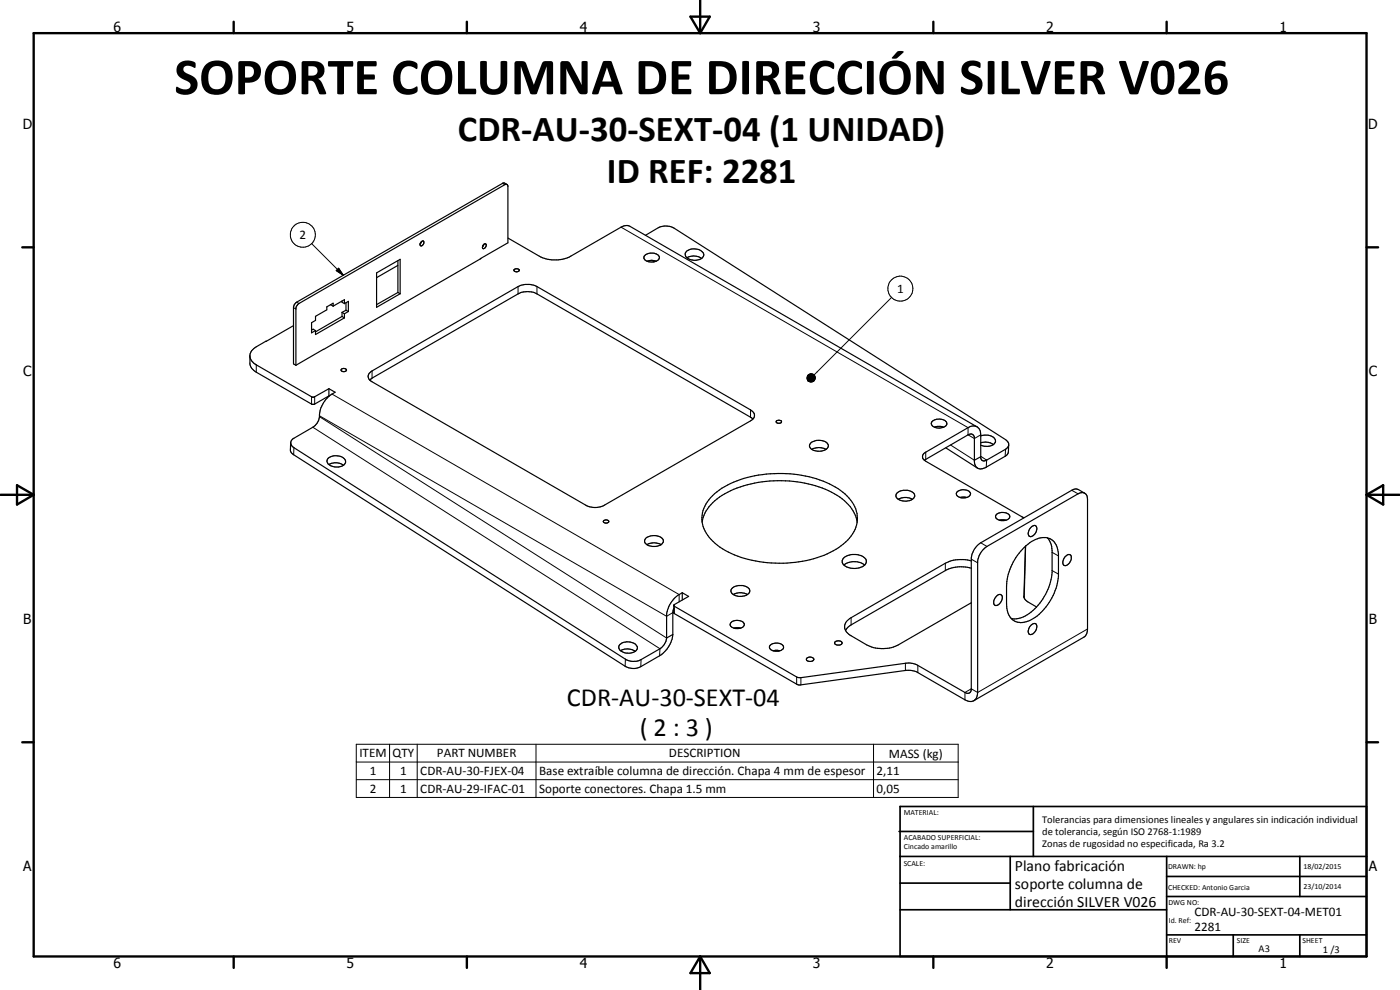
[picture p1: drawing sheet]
<svg xmlns="http://www.w3.org/2000/svg" width="420mm" height="297mm" viewBox="0 0 420 297" stroke-linecap="round" stroke-linejoin="round" font-family="sans-serif">
<g fill="none" stroke="#000" stroke-width=".35">
<path d="M152.2 55.4l-1.3-.5-62.1 35.9-.5 .6-.2 .7v17.1l.7 .4M152.2 55.4h-.7l-62.1 36-.6 1.1v17.1M152.2 55.4l.2 .4v17.1l-8.2 4.7M119.4 79.6l-6.4 3.7M119.4 78.2v9.6M126.5 72.5l.6-.2a.88 .88 0 0 1 0 1 .88 .88 0 0 1-1 .4v-.5M126.5 72.5l-.4 .7M144.3 77.6l-55.5 32M144.3 77.6h.1M145.2 73.3a.5 .5 0 0 1 .8 .1 .5 .5 0 0 1-.3 .7 .49 .49 0 0 1-.4 .5 .49 .49 0 0 1-.5-.4v-.2M145.2 73.3l-.4 .7M152.4 71.4l9.5 5.5a10.2 10.2 0 0 0 9.4 0l15.1-8.7 1.1-.5 1.3 .1 104.4 60.3"/>
<path d="M193.7 76.5a3 3 0 0 1 4.2 .6 1.66 1.66 0 0 1-1.8 1.5 2.11 2.11 0 0 1-2.9-1.5zM193.7 70.6l3.9-2.3a5.1 5.1 0 0 1 4.7 .2l99.5 63.4a1.56 1.56 0 0 1 .9 1.4 1.56 1.56 0 0 1-.9 1.5l-5.7 3.2a1.05 1.05 0 0 1-1.1 .3 1.05 1.05 0 0 1-.7-1v-6.8a2.32 2.32 0 0 0-1.1-2.5 2.32 2.32 0 0 0-2.7 .3l-12.7 7.4a1.43 1.43 0 0 0-1 1.3 1.43 1.43 0 0 0 1 1.4l29.4 17M194.2 78.4a3.7 3.7 0 0 1 2.7 0M195.7 78.1l.6 .4M206 75.4a3.6 3.6 0 0 1 5.2 .8 2.03 2.03 0 0 1-2.5 1.9 2.56 2.56 0 0 1-3.1-2zM206.2 77.3a4 4 0 0 1 4.4 .3M88.1 97.7l-12 6.9-.5 .6-.6 1v3.1l.4 1 1.5 1.4 16.6 9.5h.9l4.3-2.4M93.5 99l.5-.2 .7 .4M99.3 91.4l.7 .5M100 91.9v-.9l-1.9 1.1v.9l-3.4 1.9v1.2l-1.2 .7v3.1l1.2-.7M102.6 90.3v.4l.8 .4M102.6 93.7v1.3"/>
<path d="M102.6 95l-7.9 4.6M102.6 95l.8 .4M102.6 93.7l.8 .4M103.4 91.1l1.2-.7v3.1M103.4 91.1v-1.2l-3.4 2M103.4 94.1v1.3M103.4 95.4l-8.7 5v-1.2M103.8 90.8v2.3M103.8 93.1l.8 .4M103.8 93.1l-1.2 .6M104.6 93.5l-1.2 .6M113 81.9l7.1-4.1v10.3l-7.1 4.1z"/>
<path d="M119.4 87.8l.7 .3M119.4 87.8l-6.4 3.6M154.3 80.9a.92 .92 0 0 1 1.5 .3 .87 .87 0 0 1-.8 .4 .87 .87 0 0 1-.7-.7zM75 106.9l.6 1.4 1.3 1.2 16.7 9.6h.7l4.4-2.5M98.7 116.6l1.9 1.1a8.6 8.6 0 0 0-4.8 7.6 4.1 4.1 0 0 1-1.9 2.9l-6 3.5-.5 .6-.2 .6M98.7 116.6v2.2M98.7 118.8h.1M102.4 110.8a.91 .91 0 0 1 1.6 .4 .82 .82 0 0 1-.9 .4 .82 .82 0 0 1-.7-.8zM110.8 112l.9-.7 43.8-25.3a6.3 6.3 0 0 1 5.7 0l64 37a1.74 1.74 0 0 1 1.2 1.6 1.74 1.74 0 0 1-1.2 1.7l-43.8 25.3a5.9 5.9 0 0 1-5.6 0l-64.1-37a1.67 1.67 0 0 1-.9-2.6zM110.9 114l.8-.5 43.8-25.3a6.2 6.2 0 0 1 5.7 0l64.8 37.5M87.2 132.9l.3 .7 .7 .7 99.5 63.5a4.8 4.8 0 0 0 4.7 .1l5.7-3.3a4.6 4.6 0 0 0 2-3.2M87.2 132.8v2.1a1.48 1.48 0 0 0 .9 1.5l99.5 63.5a4.8 4.8 0 0 0 4.7 .1l5.6-3.2a8.7 8.7 0 0 0 4-6.4"/>
<path d="M98.5 137.5a3.5 3.5 0 0 1 5.2 .8 2.24 2.24 0 0 1-2.9 1.8 2.27 2.27 0 0 1-2.6-2.1zM98.7 139.4a3.9 3.9 0 0 1 4.4 .2M233 126.3a1.08 1.08 0 0 1 1.6 .2 .86 .86 0 0 1-.9 .5 .86 .86 0 0 1-.8-.6zM243.3 133a3.7 3.7 0 0 1 5.3 .5 2.08 2.08 0 0 1-2.4 1.9 2.56 2.56 0 0 1-3.3-1.8zM243.7 134.8a4.5 4.5 0 0 1 4.2 0M279.7 126.5a3.1 3.1 0 0 1 4.4 .2 1.47 1.47 0 0 1-1.7 1.7 2.53 2.53 0 0 1-2.9-1.3zM280.4 128.2l1.1-.3 1.7 .3M283.8 134.4l9.5 6M294.3 137l-1.9 1.1M294.3 130.8a3.1 3.1 0 0 1 4.5 1.5l-.7 1.1M294.3 132.9a4.1 4.1 0 0 1 3.8 .5M298.1 133.4a4.1 4.1 0 0 1-3.8 .2"/>
<path d="M302.7 133.4l-.1 2.4-.4 .7-6.2 3.7a2.08 2.08 0 0 1-2.4 .4 2.08 2.08 0 0 1-1.2-2v-7.3a1.14 1.14 0 0 0-.7-1 1.14 1.14 0 0 0-1.2 .2l-13.1 7.6M181.3 156.1a.89 .89 0 0 1 1.4 .5 .87 .87 0 0 1-.9 .4 .87 .87 0 0 1-.7-.7zM210.7 156.6a12.3 12.3 0 0 1 6.8-8.4 36.2 36.2 0 0 1 33.7 .4 11.8 11.8 0 0 1 6 8M213.3 149.3a25.8 25.8 0 0 1 14.4-6.8 34.8 34.8 0 0 1 24.6 4.7 9.7 9.7 0 0 1 4.6 11 14.6 14.6 0 0 1-8.7 8 37.1 37.1 0 0 1-30.5-1 12.3 12.3 0 0 1-7.1-9.2 9.3 9.3 0 0 1 2.7-6.7zM269.2 148l1.1-.7 2.1-.2a1.82 1.82 0 0 1 2 2 3.6 3.6 0 0 1-5.5 0v-.7zM269.6 149.8a4.2 4.2 0 0 1 4.2 0M287.2 147.6a2.83 2.83 0 0 1 4 .4 1.56 1.56 0 0 1-1.8 1.4 1.65 1.65 0 0 1-2.3-1.6zM288.1 149.3h2M299 154.4a2.87 2.87 0 0 1 4 .3 1.49 1.49 0 0 1-1.8 1.5 1.82 1.82 0 0 1-2.4-1.4zM299.9 156.1h2M309.3 158.4l.7-.6a.94 .94 0 0 1 1.1 .3 .94 .94 0 0 1 0 1.2 1.89 1.89 0 0 1-2.2 1.6 1.82 1.82 0 0 1 .4-2.5zM325.5 148l-2.3-1.3-1.2 .2-27.7 16a6.2 6.2 0 0 0-2.8 4.5v39.6a1.15 1.15 0 0 1-.7 1 1.15 1.15 0 0 1-1.2-.2l-14.1-8.2a6.1 6.1 0 0 0-3.8-.6l-31.3 4.3-1.1-.1-37.1-21.5"/>
<path d="M193.7 161.5a3.8 3.8 0 0 1 5.4 .6 2.51 2.51 0 0 1-3.3 1.9l-1.2-.3a1.33 1.33 0 0 1-.9-2.2zM194.1 163.4a4.3 4.3 0 0 1 4.3 0M204.8 177.8l1.9 1.1-4.5 2.7v2.3l.2 .2 37.2 21.4 33.5-4.4 2 .5 14.5 8.4a2.33 2.33 0 0 0 2.7 .2 2.33 2.33 0 0 0 1.1-2.4v-39.4a6.3 6.3 0 0 1 2.8-4.4l27.3-15.8a1.74 1.74 0 0 1 2-.2 1.74 1.74 0 0 1 .9 1.8v38.9a2.71 2.71 0 0 1-1.1 2.5l-33 19M204.8 177.8a8.4 8.4 0 0 0-4.7 6.6v7M204.8 177.8v2.2M219.7 176.5l.5-.4a4.4 4.4 0 0 1 3.8-.1 1.35 1.35 0 0 1 1 1.5 1.35 1.35 0 0 1-1.3 1.2 3.4 3.4 0 0 1-4.3-1.2zM220.1 178.4a4.2 4.2 0 0 1 4.2 0M253.2 167.4a5.1 5.1 0 0 1 6.7 .4 1.98 1.98 0 0 1-1.9 2.5 4.7 4.7 0 0 1-5.2-1.3 1.33 1.33 0 0 1 .4-1.6zM253.3 169.5a5.2 5.2 0 0 1 6.2 0M291.5 168.3a10.8 10.8 0 0 0-7.8 .7l-28.3 16.3a2.86 2.86 0 0 0-1.9 2.7 2.86 2.86 0 0 0 1.9 2.8l4.7 2.7a10.6 10.6 0 0 0 9.5 0l21.9-12.7M291.5 170.5a10.5 10.5 0 0 0-7.8 .7l-28.3 16.3-1 .8-.6 .8M299.1 178.8l.4-.3a.97 .97 0 0 1 1.3 .3 .97 .97 0 0 1-.1 1.2 1.9 1.9 0 0 1-2.2 1.6 2.05 2.05 0 0 1 .6-2.8z"/>
<path d="M307.4 164.3a7.8 7.8 0 0 1 7.5-2.8 4.9 4.9 0 0 1 2.8 4.7v6.7a17.2 17.2 0 0 1-8.7 13.3 4.5 4.5 0 0 1-4.8 0 4.5 4.5 0 0 1-2.1-4.3 35 35 0 0 1 .3-8.9 18.5 18.5 0 0 1 5-8.7zM307.8 163.9l-.5 15.3 .9 1.2 2.9 1.7M307.8 163.8l-.4 15.5M314.4 161.4a5.8 5.8 0 0 1 1.4 3.7v6.7a16.6 16.6 0 0 1-9.2 13.5l-1.6 .4-1.5-.1M319.6 167.1a1.07 1.07 0 0 1 .9-.7 1.07 1.07 0 0 1 1 .5 2.08 2.08 0 0 1-2.2 2.7 1.98 1.98 0 0 1 .3-2.5zM186.1 193.3a3.6 3.6 0 0 1 5.2 .8 2.31 2.31 0 0 1-3 1.9 2.21 2.21 0 0 1-2.6-2.2zM186.3 195.2a4 4 0 0 1 4.4 .3M201.9 190.4l-1.8 1M202.2 182.5l-.3 1.3v6.6M219.4 186.8a2.83 2.83 0 0 1 3.9 .3 1.49 1.49 0 0 1-1.8 1.5 2.13 2.13 0 0 1-2.4-1.2zM220.2 188.5h2.1M231.1 193.6a2.63 2.63 0 0 1 4.1 .5 1.76 1.76 0 0 1-2.3 1.3 1.59 1.59 0 0 1-2-1.4z"/>
<path d="M232.1 195.2h1.9M242.1 197.5a1.31 1.31 0 0 1 2.2 .4 1.28 1.28 0 0 1-2.3-.2zM250.5 192.7a1.35 1.35 0 0 1 2.2 .3 1.37 1.37 0 0 1-2.2 .1zM309.3 187.7a.99 .99 0 0 1 1-.6 .99 .99 0 0 1 .9 .7 2.17 2.17 0 0 1-2.3 2.5 1.99 1.99 0 0 1 .4-2.6z"/>
</g>
<g fill="none" stroke="#000" stroke-width=".3">
<path d="M150.8 55l.7 .4M93.5 73.1l9.5 9.5M186.4 68.2l104.1 60.1v2.2l1.9 1.1 1.9-1.1M88.1 92.3l.7 .4M89 90.7l.7 .4M100.9 81.2l.7-.7 1.4 2.1zM101.6 80.5l1.4 2.1-2.1-1.4zM155.5 86v2.2M161.2 86v2.2M267.6 89.2l-23.3 23.3M76.9 109.5v2.2M93.5 119v2.2"/>
<path d="M94.4 119v2.2M99.6 118.2l104.2 60.2v2.2M111.7 111.3v2.2M242.2 113.3l.4 1zM242.2 113.5l.4 .8zM242.3 113l.3 1.3zM242.3 113.8l.3 .5zM242.3 112.8l.3 1.5zM242.4 114l.2 .3zM242.5 112.5l.2-.1-.1 1.9zM242.5 112.5l.1 1.8-.3-1.5zM242.6 114.3l.4 .3z"/>
<path d="M242.6 114.3l.7 .3zM242.6 114.3l.9 .3zM242.6 114.3l1.2 .3zM242.6 114.3l1.4 .2zM242.6 114.3h1.7l-.3 .2zM242.6 114.3l1.9-.2-.2 .2zM242.6 114.3l2-.5-.1 .3zM242.6 114.3l2.1-.7-.1 .2zM242.6 114.3l2.1-1v.3zM242.6 114.3l2.1-1.2v.2zM242.6 114.3l1.9-1.5 .2 .3zM242.6 114.3l1.8-1.7 .1 .2z"/>
<path d="M242.7 112.4l.3-.2-.4 2.1zM243 112.2l.2-.1-.6 2.2zM243.2 112.1h.3l-.9 2.2zM243.5 112.1h.2l-1.1 2.2zM243.7 112.1l.3 .2-1.4 2zM244 112.3l.3 .1-1.7 1.9zM244.3 112.4l.1 .2-1.8 1.7zM88.2 134.3l-.1 2.1M93.9 128.2l104.2 66.4-.2 2.2M95.9 124.8l104.2 60.1 1.8-1.1M95.9 125l104.2 66.4M225.2 123v2.2"/>
<path d="M277.8 135.7v2.1M285.3 133.5l7.1 4.6M294.3 136.9l1.8 1.1-.1 2.2M301.8 134.8l-.1 2.1M321.6 147.1l1.9 1.1M283.7 169v2.2M291.5 167.8l1.9 1.1M294.3 162.9l1.9 1.1M307.3 178.9v.1M315.8 171.2l1.9 1.1M315.8 165.7l1.9 1.1M187.7 197.8l-.1 2.1"/>
<path d="M192.4 197.9l-.1 2.1M202.4 181.9v2.2M255.4 185.3v2.2M271.7 199v2.2M275.5 199.6v2.2M326.4 188.7l-33 19.1-1.9-1.1-1.9 1.1v2.2M239.1 203.1v2.2M240.4 203.3v2.2M106.9 223.3h180.7v16h-180.7zM106.9 228.6h180.7M106.9 233.9h180.7M116.9 223.3v16"/>
<path d="M125.2 223.3v16M160.9 223.3v16M262.2 223.3v16"/>
<circle cx="90.9" cy="70.4" r="3.7"/>
<circle cx="270.2" cy="86.6" r="3.7"/>
</g>
<g fill="none" stroke="#000" stroke-width=".71">
<path d="M10.1 9.9h400v277.1h-400zM70.1 6.5v3.4M140.1 6.5v3.4M207.2 5h5.8l-2.9 4.9zM210.1 0v9.9M280.1 6.5v3.4M350.1 6.5v3.4M6.7 74.2h3.4M410.1 74.2h3.5M.1 148.5h10M5.1 145.6l5 2.9-5 2.9zM410.1 148.5h10"/>
<path d="M410.1 148.5l5-2.9v5.8zM6.7 222.7h3.4M410.1 222.7h3.5M70.1 287v3.4M140.1 287v3.4M210.1 287v10M210.1 287l2.9 5h-5.8zM280.1 287v3.4M350.1 287v3.4"/>
</g>
<g fill="none" stroke="#000" stroke-width=".51">
<path d="M269.8 249.5h40.3M270.1 242h140v45h-140zM270.1 257h140M303.2 257v16M310.1 242v15M350.1 257v30M390.1 257v12M270.1 265h33.1M270.1 273h80M350.1 269h60M350.1 263h60M350.1 280.5h60"/>
<path d="M370.1 280.5v6.5M390.1 280.5v6.5"/>
</g>
<g fill="#000">
<path d="M101.6 80.5l1.4 2.1-2.1-1.4zM242.6 114.3l.4 .3zM242.6 114.3l.7 .3zM242.6 114.3l.9 .3zM242.6 114.3l1.2 .3zM242.6 114.3l1.4 .2zM242.6 114.3h1.7l-.3 .2zM242.6 114.3l1.9-.2-.2 .2zM242.6 114.3l2.1-.7-.1 .2zM242.6 114.3l2.1-1v.3zM242.6 114.3l2.1-1.2v.2zM242.6 114.3l1.9-1.5 .2 .3z"/>
<path d="M242.6 114.3l1.8-1.7 .1 .2zM244.3 112.4l.1 .2-1.8 1.7zM244 112.3l.3 .1-1.7 1.9zM243.7 112.1l.3 .2-1.4 2zM243.5 112.1h.2l-1.1 2.2zM243.2 112.1h.3l-.9 2.2zM243 112.2l.2-.1-.6 2.2zM242.5 112.5l.2-.1-.1 1.9zM242.5 112.5l.1 1.8-.3-1.5zM242.3 112.8l.3 1.5zM242.3 113l.3 1.3zM242.2 113.3l.4 1z"/>
<path d="M242.2 113.5l.4 .8zM242.3 113.8l.3 .5zM242.4 114l.2 .3z"/>
</g>
<path d="M242.6 114h2M242.8 112.2v2.1" fill="none" stroke="#000" stroke-width=".42"/>
<text font-size="15.8" x="52.3" y="28.3">SOPORTE COLUMNA DE DIRECCIÓN SILVER V026</text>
<g font-size="11">
<text x="137.4" y="42.4">CDR-AU-30-SEXT-04 (1 UNIDAD)</text>
<text x="182.1" y="54.9">ID REF: 2281</text>
</g>
<g font-size="7.9">
<text x="170.1" y="211.8">CDR-AU-30-SEXT-04</text>
<text x="192" y="220.8">( 2 : 3 )</text>
</g>
<g font-size="4.7">
<text x="304.6" y="261.2">Plano fabricación</text>
<text x="304.6" y="266.6">soporte columna de</text>
<text x="304.6" y="272">dirección SILVER V026</text>
</g>
<g font-size="4.2">
<text x="34" y="9.6">6</text>
<text x="104" y="9.6">5</text>
<text x="174" y="9.6">4</text>
<text x="244" y="9.6">3</text>
<text x="314" y="9.6">2</text>
<text x="384" y="9.6">1</text>
<text x="6.8" y="38.7">D</text>
<text x="410.6" y="38.7">D</text>
<text x="7" y="112.9">C</text>
<text x="410.8" y="112.9">C</text>
<text x="7" y="187.1">B</text>
<text x="410.8" y="187.1">B</text>
<text x="7" y="261.4">A</text>
<text x="410.8" y="261.4">A</text>
<text x="34" y="290.4">6</text>
<text x="104" y="290.4">5</text>
<text x="174" y="290.4">4</text>
<text x="244" y="290.4">3</text>
<text x="314" y="290.4">2</text>
<text x="384" y="290.4">1</text>
</g>
<g font-size="3.9">
<text x="89.9" y="71.7">2</text>
<text x="269.2" y="87.9">1</text>
<text x="107.9" y="227.2">ITEM</text>
<text x="117.8" y="227.2">QTY</text>
<text x="131.1" y="227.2">PART NUMBER</text>
<text x="200.8" y="227.2">DESCRIPTION</text>
<text x="266.8" y="227.4">MASS (kg)</text>
<text x="110.9" y="232.5">1</text>
<text x="120.1" y="232.5">1</text>
<text x="126.1" y="232.6">CDR-AU-30-FJEX-04</text>
<text x="161.8" y="232.7">Base extraíble columna de dirección. Chapa 4 mm de espesor</text>
<text x="263" y="232.6">2,11</text>
<text x="110.9" y="237.9">2</text>
<text x="120.1" y="237.9">1</text>
<text x="126.1" y="237.9">CDR-AU-29-IFAC-01</text>
<text x="161.8" y="238">Soporte conectores. Chapa 1.5 mm</text>
<text x="263" y="237.9">0,05</text>
<text x="358.5" y="275">CDR-AU-30-SEXT-04-MET01</text>
<text x="358.5" y="279.4">2281</text>
</g>
<g font-size="3.1">
<text x="312.7" y="246.8">Tolerancias para dimensiones lineales y angulares sin indicación individual</text>
<text x="312.7" y="250.4">de tolerancia, según ISO 2768-1:1989</text>
<text x="312.7" y="254">Zonas de rugosidad no especificada, Ra 3.2</text>
<text x="377.7" y="285.6">A3</text>
<text x="397" y="285.9">1 /3</text>
</g>
<g font-size="2.4">
<text x="271.2" y="244.4">MATERIAL:</text>
<text x="271.3" y="252">ACABADO SUPERFICIAL:</text>
<text x="271.3" y="254.6">Cincado amarillo</text>
<text x="271.2" y="259.7">SCALE:</text>
<text x="350.6" y="260.8">DRAWN: hp</text>
<text x="391.2" y="260.6">18/02/2015</text>
<text x="350.6" y="267">CHECKED: Antonio Garcia</text>
<text x="391.2" y="266.7">23/10/2014</text>
<text x="350.6" y="271.4">DWG NO:</text>
<text x="350.8" y="276.9">Id. Ref:</text>
<text x="350.8" y="282.8">REV</text>
<text x="371.2" y="282.9">SIZE</text>
<text x="390.9" y="282.9">SHEET</text>
</g>
</svg>
